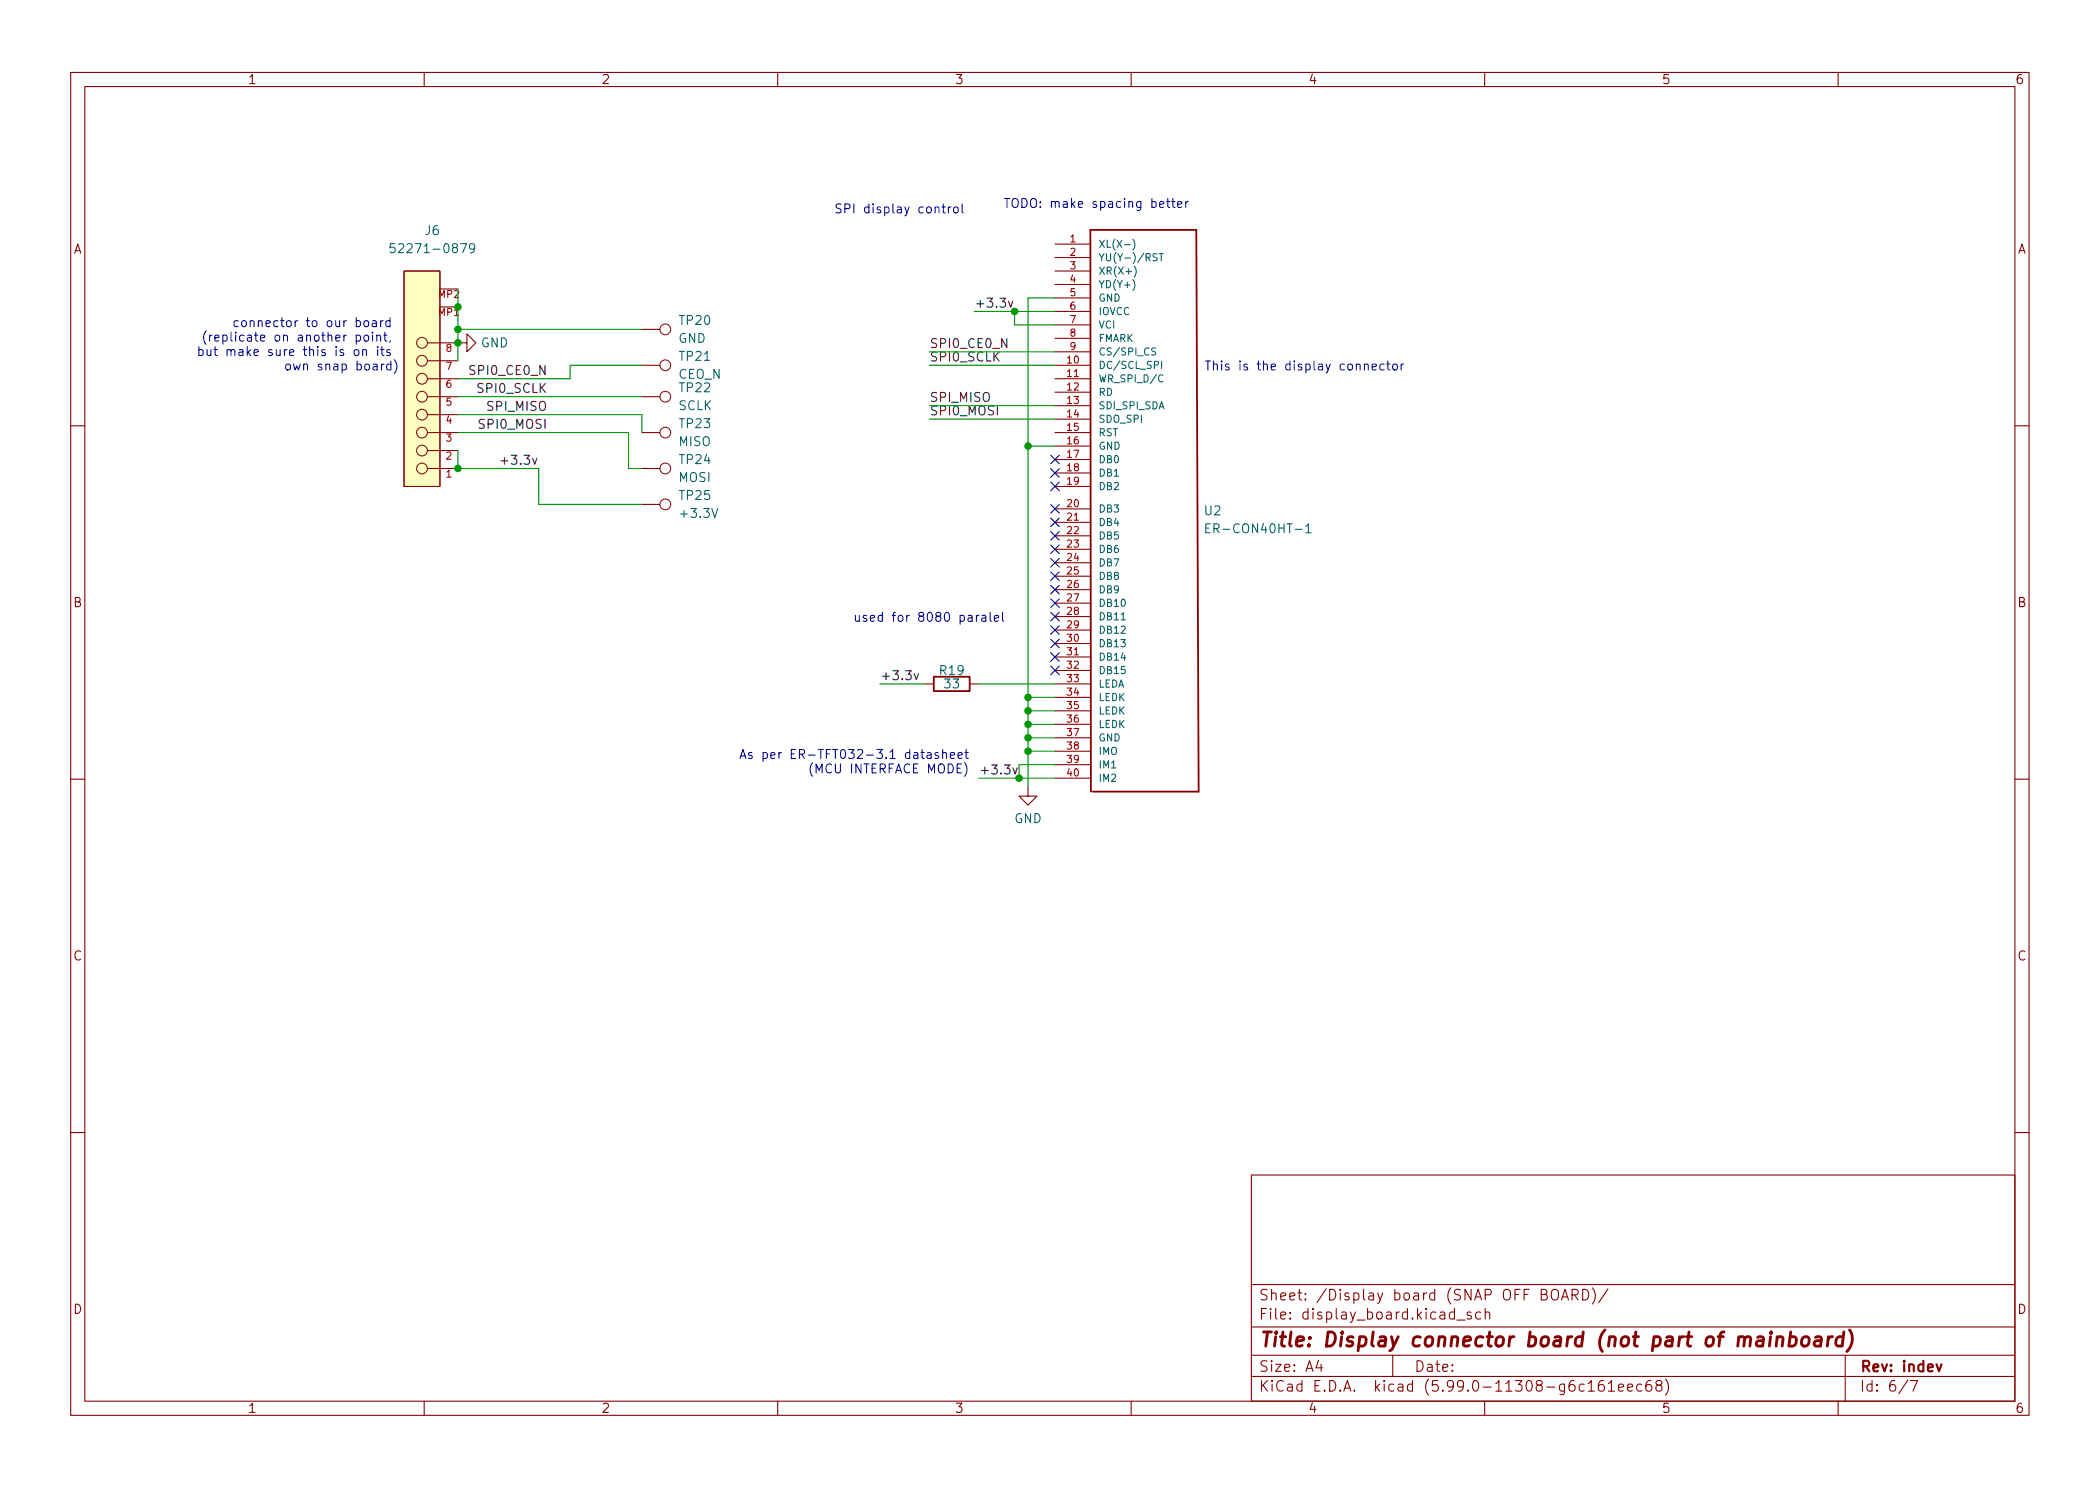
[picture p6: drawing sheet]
<svg xmlns="http://www.w3.org/2000/svg" width="297mm" height="210mm" viewBox="0 0 297 210" stroke-linecap="round" stroke-linejoin="round" font-family="sans-serif">
<g fill="none" stroke="#840000" stroke-width=".15">
<path d="M10 10.2h277v190.1h-277zM12 12.2h273v186.1h-273zM60 10.2v2M110 10.2v2M160 10.2v2M210 10.2v2M260 10.2v2M149.2 34.5h5.1M149.2 36.4h5.1M149.2 38.3h5.1M60.5 48.5h5.5v-1.3l1.3 1.3-1.3 1.3v-1.3M60.5 56.1h4.3"/>
<path d="M60.5 58.7h4.3M60.5 53.6h4.3M60.5 51h4.3M62.2 43.4h2.6M62.2 40.9h2.6M90.8 56.1h2.5M90.8 51.7h2.5M90.8 46.6h2.5M149.2 51.7h5.1M149.2 53.6h5.1M149.2 55.5h5.1M149.2 57.4h5.1"/>
<path d="M149.2 59.3h5.1M149.2 40.3h5.1M149.2 42.2h5.1M149.2 44.1h5.1M149.2 46h5.1M149.2 47.9h5.1M149.2 49.8h5.1M10 60.2h2M60.5 66.3h4.3M60.5 61.2h4.3M60.5 63.7h4.3M90.8 66.3h2.5"/>
<path d="M90.8 61.2h2.5M90.8 71.4h2.5M149.2 61.2h5.1M149.2 63.1h5.1M149.2 65h5.1M149.2 66.9h5.1M149.2 68.8h5.1M149.2 72h5.1M149.2 73.9h5.1M149.2 75.8h5.1M149.2 77.7h5.1M149.2 79.6h5.1"/>
<path d="M285 60.2h2M130.8 96.8h1.3M137.2 96.8h1.2M149.2 96.8h5.1M149.2 81.5h5.1M149.2 83.4h5.1M149.2 85.3h5.1M149.2 87.2h5.1M149.2 89.1h5.1M149.2 91.1h5.1M149.2 93h5.1M149.2 94.9h5.1"/>
<path d="M149.2 98.7h5.1M10 110.2h2M145.4 111.4v1.2h1.3l-1.3 1.3-1.3-1.3h1.3M149.2 100.6h5.1M149.2 102.5h5.1M149.2 104.4h5.1M149.2 106.3h5.1M149.2 108.2h5.1M149.2 110.1h5.1M285 110.2h2M10 160.2h2M177 166.3h108v32h-108z"/>
<path d="M285 160.2h2M60 198.3v2M110 198.3v2M160 198.3v2M177 194.8h108M177 191.8h108M177 187.8h108M177 181.8h108M186.5 192.5l-.4 1h1M186.9 193v1M197 191.8v3M206.1 186.8h1.1"/>
<path d="M208.1 185.7l-.4-.1-.2 .2 .1 .3 .5 .1v.1v.3h-.2h-.4M209.4 185.7l-.4-.1-.3 .3v.4l.2 .3h.1h.4M210 198.3v2M210.1 185.8a.37 .37 0 0 1 .6 0v.8M210.1 185.1v1.5M219.5 182.6a.5 .5 0 0 1 .6-.2 .5 .5 0 0 1 .3 .5v.5a.5 .5 0 0 1-.5 .6 .5 .5 0 0 1-.5-.6zM220.9 183.9l.5-1.5 .5 1.5M221 183.5h.7M222.4 183.2h.5a.41 .41 0 0 0 .3-.4 .41 .41 0 0 0-.3-.4h-.5v1.5M222.7 183.2l.5 .7M223.9 182.4a.79 .79 0 0 1 .8 .5 .79 .79 0 0 1-.3 1h-.5zM224.6 195.8l.5-.5v1.5"/>
<path d="M224.6 196.8h.9M225.2 182.2a1.72 1.72 0 0 1 0 2.3M226.8 195.3a.59 .59 0 0 0-.7 .7v.5l.1 .3h.4l.3-.1v-.5l-.1-.2-.4-.1-.3 .3M227.4 182.4l-1.3 1.9M227.5 195.8l.4-.5v1.5M227.5 196.8h.9M228.9 196.3l.7-.1v-.3l-.5-.1-.2 .2 .1 .8h.1h.5M230.2 196.3l.7-.1v-.3l-.5-.1-.2 .2 .1 .8h.1h.5M232.2 195.9l-.4-.1-.3 .3v.4l.1 .3h.2h.4M233.5 195.3a.59 .59 0 0 0-.7 .7v.5l.1 .3h.5l.2-.1v-.5l-.1-.2-.4-.1-.3 .3M234.5 196l-.1-.1a.31 .31 0 0 1-.2-.3 .31 .31 0 0 1 .3-.3h.3l.3 .3-.2 .3-.5 .1-.2 .3 .1 .4 .2 .1h.4l.2-.3v-.2l-.3-.3M235.6 195.1a1.72 1.72 0 0 1 0 2.3"/>
<path d="M260 198.3v2M261 191.8v6.5M269.9 195.3l-1.3 1.9M270.2 195.3h1l-.6 1.5"/>
</g>
<path d="M273.9 193l.4 1 .3-1" fill="none" stroke="#840000" stroke-width=".3"/>
<g fill="none" stroke="#840000" stroke-width=".4">
<path d="M250.5 188.5l-.1 .1 .1 .1 .1-.1-.1-.1v.2M251.4 189.3a.49 .49 0 0 1 .8 .1l-.1 1.1M251.4 189.1l-.2 1.4M253.2 189.2l.2-.1 .6 .1 .1 .3-.1 .6a.66 .66 0 0 1-1 .3M253.3 188.5l-.3 2M255 189.3a.52 .52 0 0 1 .5-.2 .52 .52 0 0 1 .4 .4l-.1 .6a.55 .55 0 0 1-.5 .4 .55 .55 0 0 1-.5-.4zM256.8 189.2l.2-.1 .6 .1v.2l-.1 1.1M257.6 189.6l-.7 .1a.4 .4 0 0 0-.3 .3 .4 .4 0 0 0 .2 .5l.7-.1M258.6 189.1l-.1 1.4M259.2 189.1a.59 .59 0 0 0-.6 .4M260.7 189.2a.66 .66 0 0 0-1 .3v.6l.1 .3 .2 .1 .6-.1M260.8 188.5l-.2 2"/>
<path d="M261.6 188.2a2.32 2.32 0 0 1-.4 3"/>
</g>
<g fill="none" stroke="#840000" stroke-width=".14">
<path d="M57.1 38.3h5.1v30.5h-5.1z"/>
<circle cx="59.7" cy="56.1" r=".76"/>
<circle cx="59.7" cy="58.7" r=".76"/>
<circle cx="59.7" cy="51" r=".76"/>
<circle cx="59.7" cy="48.5" r=".76"/>
<circle cx="59.7" cy="53.6" r=".76"/>
<circle cx="94.1" cy="56.1" r=".76"/>
<circle cx="94.1" cy="51.7" r=".76"/>
<circle cx="94.1" cy="46.6" r=".76"/>
<circle cx="59.7" cy="66.3" r=".76"/>
<circle cx="59.7" cy="63.7" r=".76"/>
<circle cx="59.7" cy="61.2" r=".76"/>
<circle cx="94.1" cy="71.4" r=".76"/>
<circle cx="94.1" cy="66.3" r=".76"/>
<circle cx="94.1" cy="61.2" r=".76"/>
</g>
<path d="M57.1 38.3h5.1v30.5h-5.1z" fill="#ffffc2" stroke="#ffffc2" stroke-width=".14"/>
<g fill="none" stroke="#006464" stroke-width=".15">
<path d="M55.8 34.5h-.6v.6l.1-.1h.5l.1 .2-.1 .4-.2 .1h-.3l-.1-.1M67.1 35l-.2 .3-.4-.1-.1-.2v-.3l.1-.2h.4l.2 .1a.84 .84 0 0 1-.3 1.1h-.3M159.1 34.6h.7M160.2 33.8a1.17 1.17 0 0 1 0 1.6M160.2 39.6a1.17 1.17 0 0 1 0 1.5M160.4 37.6a1.17 1.17 0 0 1 0 1.6M163.7 35.9h-.4l-.2 .2 .1 .2 .4 .2v.3l-.1 .1h-.4M164 35.9h.5M164.3 35.9v1M163.5 49.3l-.4-.1-.2 .1v.3l.5 .2 .1 .2-.2 .2h-.4M164.3 51.1v1M164.5 53.1a.48 .48 0 0 0-.7 .4 .48 .48 0 0 0 .5 .5h.2"/>
<path d="M170.6 74.7h.4M171.2 74.1h-.6v1.3h.6M184.7 74.5l.4-.4v1.3M184.7 75.4h.7M158.6 87.7h.6"/>
</g>
<path d="M132.1 95.8h5.1v2h-5.1zM154.3 112l-.1-79.5h15l.3 79.5h-14.9" fill="none" stroke="#840000" stroke-width=".25"/>
<path d="M142.6 42.6l.4 .9 .3-.9M70.9 65.2h.9M129.3 95.3l.3 .9 .3-.9M143.3 108.7l.3 .8 .3-.8" fill="none" stroke="#0f0f0f" stroke-width=".15"/>
<g fill="none" stroke="#0000c2" stroke-width=".15">
<path d="M119 28.9h-.5l-.2 .1v.3l.6 .3 .1 .3-.3 .2h-.5M119.5 29.5h.6l.1-.2v-.3l-.2-.1h-.5v1.2M136.1 28.9v1l.2 .2M142.1 28.1h.7M142.4 28.1v1.3M143.2 28.3a.43 .43 0 0 1 .5-.2 .43 .43 0 0 1 .3 .4v.4a.42 .42 0 0 1-.4 .5 .42 .42 0 0 1-.4-.5zM167.7 28.5v.9M168.1 28.5l-.3 .1-.1 .1M28.1 49.5h.4l.2 .2v.4l-.1 .1h-.5M28.1 49v1.3M29.2 46.8a1.46 1.46 0 0 0 0 1.9M29.3 49.5v.7l.3 .1 .2-.1"/>
<path d="M29.6 47.4v.9M29.8 49.5v.8M30 47.4l-.2 .1-.2 .2M30.3 49.5h.4M30.4 47.8l.6-.1-.1-.2-.3-.1-.2 .2v.6h.5M30.4 49v1.1l.1 .1 .2 .1M31.5 47.5l.4-.1 .2 .3v.3l-.1 .2h-.5M31.5 47.4v1.3M32.1 49.6l.2-.1h.3l.1 .8M32.1 49.5v.8M32.7 47v1.1l.2 .2M32.7 49.6l.2-.1h.3v.8"/>
<path d="M33.7 45.4h-.4l-.2 .2v.4l.1 .2h.5M34.3 45.4h.3l.2 .2v.4l-.2 .2h-.3l-.1-.2v-.4zM35.4 45.5l.2-.1h.3v.8M35.4 45.4v.8M40.5 51.6l.3-.1 .3 .2v.4l-.3 .3-.3-.1-.1-.2v-.4zM41.5 51.5l.2 .9 .3-.7 .2 .7 .3-.9M54.3 47.4h.4M54.4 47v1.1l.1 .1 .2 .1M55.2 45.4h-.4l-.2 .2v.4l.1 .2h.5M55.2 49.5h-.3l-.2 .1v.2l.5 .1v.3h-.5M55.2 44.9v1.3M55.2 48.2l-.1 .2"/>
<path d="M55.8 50.9a1.46 1.46 0 0 1 0 1.9M170.5 51.1h.7M170.9 51.1v1.3M171.6 51.6l.2-.1 .3 .1 .1 .8M171.6 51.1v1.3M172.8 51.1v.1M172.8 51.5v.9M173.8 51.6l-.3-.1-.2 .2 .1 .2 .4 .1v.3h-.5M197.1 51.6l.3-.1 .3 .2v.4l-.3 .3-.3-.1-.1-.2v-.4zM198.2 51.5v.9M198.6 51.5l-.3 .1-.1 .1M121 87.1l.1 .8h.3l.1-.1"/>
<path d="M121.5 87.1v.8M122.6 87.1h-.3l-.2 .1v.2l.5 .2v.3h-.5M123.1 87.5l.6-.1v-.3h-.4l-.2 .1 .1 .7h.5M141.8 86.6v1.1l.2 .2M104.7 107.3l.4-1.3 .4 1.3M104.8 107h.6M106.4 106.5h-.3l-.2 .2v.1l.5 .2v.3h-.5M107.9 106.5h.4l.2 .2v.4l-.1 .2h-.5M107.9 106.5v1.2M109 106.9l.6-.1v-.3h-.4l-.2 .2 .1 .6h.5M114.9 107.9a1.46 1.46 0 0 0 0 1.9M136.5 106.5h.5"/>
<path d="M136.7 106v1.1v.2h.3"/>
</g>
<g fill="none" stroke="#009600" stroke-width=".15">
<path d="M64.8 40.9v10.1M64.8 46.6h26M64.8 56.1h26M64.8 58.7h26v2.5M90.8 51.7h-10.2v1.9h-15.8M131.4 51.7h17.8M131.4 49.8h17.8M131.4 57.4h17.8M131.4 59.3h17.8M137.8 44.1h11.4M143.5 44.1v1.9h5.7M149.2 42.2h-3.8v69.2"/>
<path d="M64.8 63.7v2.6h11.4v5.1h14.6M64.8 61.2h24.1v5.1h1.9M145.4 63.1h3.8M124.5 96.8h6.3M138.4 96.8h10.8M145.4 98.7h3.8M138.4 110.1h10.8M145.4 104.4h3.8M145.4 106.3h3.8M145.4 100.6h3.8M145.4 102.5h3.8M149.2 108.2h-5.1v1.9"/>
</g>
<g fill="none" stroke="#000084" stroke-width=".15">
<path d="M148.6 66.3l1.2 1.2M148.6 68.2l1.2 1.2M148.6 71.4l1.2 1.2M148.6 75.2l1.2 1.2M148.6 77.1l1.2 1.2M148.6 79l1.2 1.2M148.6 64.4l1.2 1.2M148.6 73.3l1.2 1.2M149.8 66.3l-1.2 1.2M149.8 68.2l-1.2 1.2M149.8 71.4l-1.2 1.2M149.8 75.2l-1.2 1.2"/>
<path d="M149.8 77.1l-1.2 1.2M149.8 79l-1.2 1.2M149.8 64.4l-1.2 1.2M149.8 73.3l-1.2 1.2M148.6 86.6l1.2 1.3M148.6 88.5l1.2 1.3M148.6 84.7l1.2 1.2M148.6 80.9l1.2 1.2M148.6 94.3l1.2 1.2M148.6 92.3l1.2 1.3M148.6 90.4l1.2 1.3M148.6 82.8l1.2 1.2"/>
<path d="M149.8 86.6l-1.2 1.3M149.8 88.5l-1.2 1.3M149.8 84.7l-1.2 1.2M149.8 80.9l-1.2 1.2M149.8 94.3l-1.2 1.2M149.8 92.3l-1.2 1.3M149.8 90.4l-1.2 1.3M149.8 82.8l-1.2 1.2"/>
</g>
<g fill="#009600" stroke="#009600" stroke-width=".15">
<circle cx="145.4" cy="100.6" r=".46"/>
<circle cx="145.4" cy="102.5" r=".46"/>
<circle cx="145.4" cy="104.4" r=".46"/>
<circle cx="145.4" cy="98.7" r=".46"/>
<circle cx="144.1" cy="110.1" r=".46"/>
<circle cx="145.4" cy="106.3" r=".46"/>
<circle cx="64.8" cy="66.3" r=".46"/>
<circle cx="64.8" cy="43.4" r=".46"/>
<circle cx="64.8" cy="46.6" r=".46"/>
<circle cx="64.8" cy="48.5" r=".46"/>
<circle cx="145.4" cy="63.1" r=".46"/>
<circle cx="143.5" cy="44.1" r=".46"/>
</g>
<text font-size="2.8" fill="#840000" x="178" y="190.6">Title: Display connector board (not part of mainboard)</text>
<g font-size="2.1" fill="#840000">
<text x="178" y="184">Sheet: /Display board (SNAP OFF BOARD)/</text>
<text x="178" y="186.7">File: display_board.kicad_sch</text>
<text x="178" y="196.9">KiCad E.D.A. kicad (5.99.0-11308-g6c161eec68)</text>
<text x="178" y="194.1">Size: A4</text>
<text x="200" y="194.1">Date:</text>
<text x="263" y="194.1">Rev: indev</text>
<text x="263" y="196.9">Id: 6/7</text>
</g>
<g font-size="1.8" fill="#840000">
<text x="35" y="11.9">1</text>
<text x="85" y="11.9">2</text>
<text x="135" y="11.9">3</text>
<text x="185" y="11.9">4</text>
<text x="235" y="11.9">5</text>
<text x="285" y="11.9">6</text>
<text x="10.3" y="35.9">A</text>
<text x="285.3" y="35.9">A</text>
<text x="10.3" y="85.9">B</text>
<text x="285.3" y="85.9">B</text>
<text x="10.3" y="135.9">C</text>
<text x="285.3" y="135.9">C</text>
<text x="10.3" y="185.9">D</text>
<text x="285.3" y="185.9">D</text>
<text x="35" y="199.9">1</text>
<text x="85" y="199.9">2</text>
<text x="135" y="199.9">3</text>
<text x="185" y="199.9">4</text>
<text x="235" y="199.9">5</text>
<text x="285" y="199.9">6</text>
</g>
<g font-size="1.8" fill="#0000c2">
<text x="145" y="29.4">TODO: make spacing better</text>
<text x="120.6" y="30.2">SPI display control</text>
<text x="36.6" y="46.3">connector to our board</text>
<text x="33.2" y="50.4">but make sure this is on its</text>
<text x="33.2" y="48.3">(replicate on another point,</text>
<text x="42.4" y="52.4">own snap board)</text>
<text x="174.4" y="52.4">This is the display connector</text>
<text x="124.6" y="88">used for 8080 paralel</text>
<text x="110.1" y="107.4">As per ER-TFT032-3.1 datasheet</text>
<text x="115.5" y="109.4">(MCU INTERFACE MODE)</text>
</g>
<g font-size="1.8" fill="#006464">
<text x="56.4" y="35.8">52271-0879</text>
<text x="60.2" y="33.3">J6</text>
<text x="96.2" y="46">TP20</text>
<text x="68" y="49.1">GND</text>
<text x="95.9" y="48.5">GND</text>
<text x="95.9" y="53.6">CEO_N</text>
<text x="96.2" y="51">TP21</text>
<text x="95.9" y="58">SCLK</text>
<text x="96.2" y="55.5">TP22</text>
<text x="96" y="63.1">MISO</text>
<text x="96.2" y="65.7">TP24</text>
<text x="96.2" y="60.6">TP23</text>
<text x="96" y="68.2">MOSI</text>
<text x="96.2" y="70.7">TP25</text>
<text x="96.5" y="73.3">+3.3V</text>
<text x="170.4" y="72.9">U2</text>
<text x="171.5" y="75.4">ER-CON40HT-1</text>
<text x="133" y="95.5">R19</text>
<text x="133.6" y="97.4">33</text>
<text x="143.4" y="116.5">GND</text>
</g>
<g font-size="1.8" fill="#0f0f0f">
<text x="137.8" y="43.5">+3.3v</text>
<text x="67" y="53">SPI0_CE0_N</text>
<text x="131.4" y="49.2">SPI0_CE0_N</text>
<text x="131.4" y="51.1">SPI0_SCLK</text>
<text x="67.8" y="55.6">SPI0_SCLK</text>
<text x="69.1" y="58.1">SPI_MISO</text>
<text x="131.4" y="58.8">SPI0_MOSI</text>
<text x="131.4" y="56.9">SPI_MISO</text>
<text x="68.1" y="60.7">SPI0_MOSI</text>
<text x="71.7" y="65.7">+3.3v</text>
<text x="124.5" y="96.2">+3.3v</text>
<text x="138.4" y="109.6">+3.3v</text>
</g>
<g font-size="1.4" fill="#a90000">
<text x="151.4" y="34.3">1</text>
<text x="151.4" y="36.2">2</text>
<text x="151.4" y="38.1">3</text>
<text x="151.4" y="40">4</text>
<text x="151.4" y="41.9">5</text>
<text x="62" y="44.7">MP1</text>
<text x="62" y="42.2">MP2</text>
<text x="151.4" y="43.8">6</text>
<text x="151.4" y="45.7">7</text>
<text x="151.4" y="47.6">8</text>
<text x="63.1" y="52.3">7</text>
<text x="63.1" y="49.8">8</text>
<text x="151" y="51.4">10</text>
<text x="151" y="53.3">11</text>
<text x="151.4" y="49.5">9</text>
<text x="63.1" y="59.9">4</text>
<text x="63.1" y="57.4">5</text>
<text x="63.1" y="54.9">6</text>
<text x="151" y="55.2">12</text>
<text x="151" y="57.1">13</text>
<text x="151" y="59">14</text>
<text x="63.1" y="65">2</text>
<text x="63.1" y="62.5">3</text>
<text x="151" y="61">15</text>
<text x="151" y="62.9">16</text>
<text x="151" y="64.8">17</text>
<text x="63.1" y="67.6">1</text>
<text x="151" y="66.7">18</text>
<text x="151" y="68.6">19</text>
<text x="151" y="71.7">20</text>
<text x="151" y="73.7">21</text>
<text x="151" y="75.6">22</text>
<text x="151" y="77.5">23</text>
<text x="151" y="79.4">24</text>
<text x="151" y="81.3">25</text>
<text x="151" y="83.2">26</text>
<text x="151" y="85.1">27</text>
<text x="151" y="87">28</text>
<text x="151" y="88.9">29</text>
<text x="151" y="90.8">30</text>
<text x="151" y="92.7">31</text>
<text x="151" y="94.6">32</text>
<text x="151" y="96.5">33</text>
<text x="151" y="98.4">34</text>
<text x="151" y="100.3">35</text>
<text x="151" y="102.2">36</text>
<text x="151" y="104.1">37</text>
<text x="151" y="106">38</text>
<text x="151" y="107.9">39</text>
<text x="151" y="109.8">40</text>
</g>
<g font-size="1.4" fill="#006464">
<text x="155.3" y="35">XL(X-)</text>
<text x="155.3" y="37">YU(Y-)/RST</text>
<text x="155.3" y="38.9">XR(X+)</text>
<text x="155.3" y="40.8">YD(Y+)</text>
<text x="155.3" y="42.7">GND</text>
<text x="155.3" y="44.6">IOVCC</text>
<text x="155.3" y="46.5">VCI</text>
<text x="155.3" y="52.2">DC/SCL_SPI</text>
<text x="155.3" y="48.4">FMARK</text>
<text x="155.3" y="50.3">CS/SPI_CS</text>
<text x="155.3" y="54.1">WR_SPI_D/C</text>
<text x="155.3" y="56">RD</text>
<text x="155.3" y="57.9">SDI_SPI_SDA</text>
<text x="155.3" y="59.8">SDO_SPI</text>
<text x="155.3" y="61.7">RST</text>
<text x="155.3" y="63.6">GND</text>
<text x="155.3" y="65.5">DB0</text>
<text x="155.3" y="67.4">DB1</text>
<text x="155.3" y="69.3">DB2</text>
<text x="155.3" y="72.5">DB3</text>
<text x="155.3" y="74.4">DB4</text>
<text x="155.3" y="76.3">DB5</text>
<text x="155.3" y="78.2">DB6</text>
<text x="155.3" y="80.1">DB7</text>
<text x="155.3" y="82">DB8</text>
<text x="155.3" y="83.9">DB9</text>
<text x="155.3" y="85.8">DB10</text>
<text x="155.3" y="87.8">DB11</text>
<text x="155.3" y="89.7">DB12</text>
<text x="155.3" y="91.6">DB13</text>
<text x="155.3" y="93.5">DB14</text>
<text x="155.3" y="95.4">DB15</text>
<text x="155.3" y="97.3">LEDA</text>
<text x="155.3" y="99.2">LEDK</text>
<text x="155.3" y="101.1">LEDK</text>
<text x="155.3" y="103">LEDK</text>
<text x="155.3" y="104.9">GND</text>
<text x="155.3" y="106.8">IMO</text>
<text x="155.3" y="108.7">IM1</text>
<text x="155.3" y="110.6">IM2</text>
</g>
</svg>
